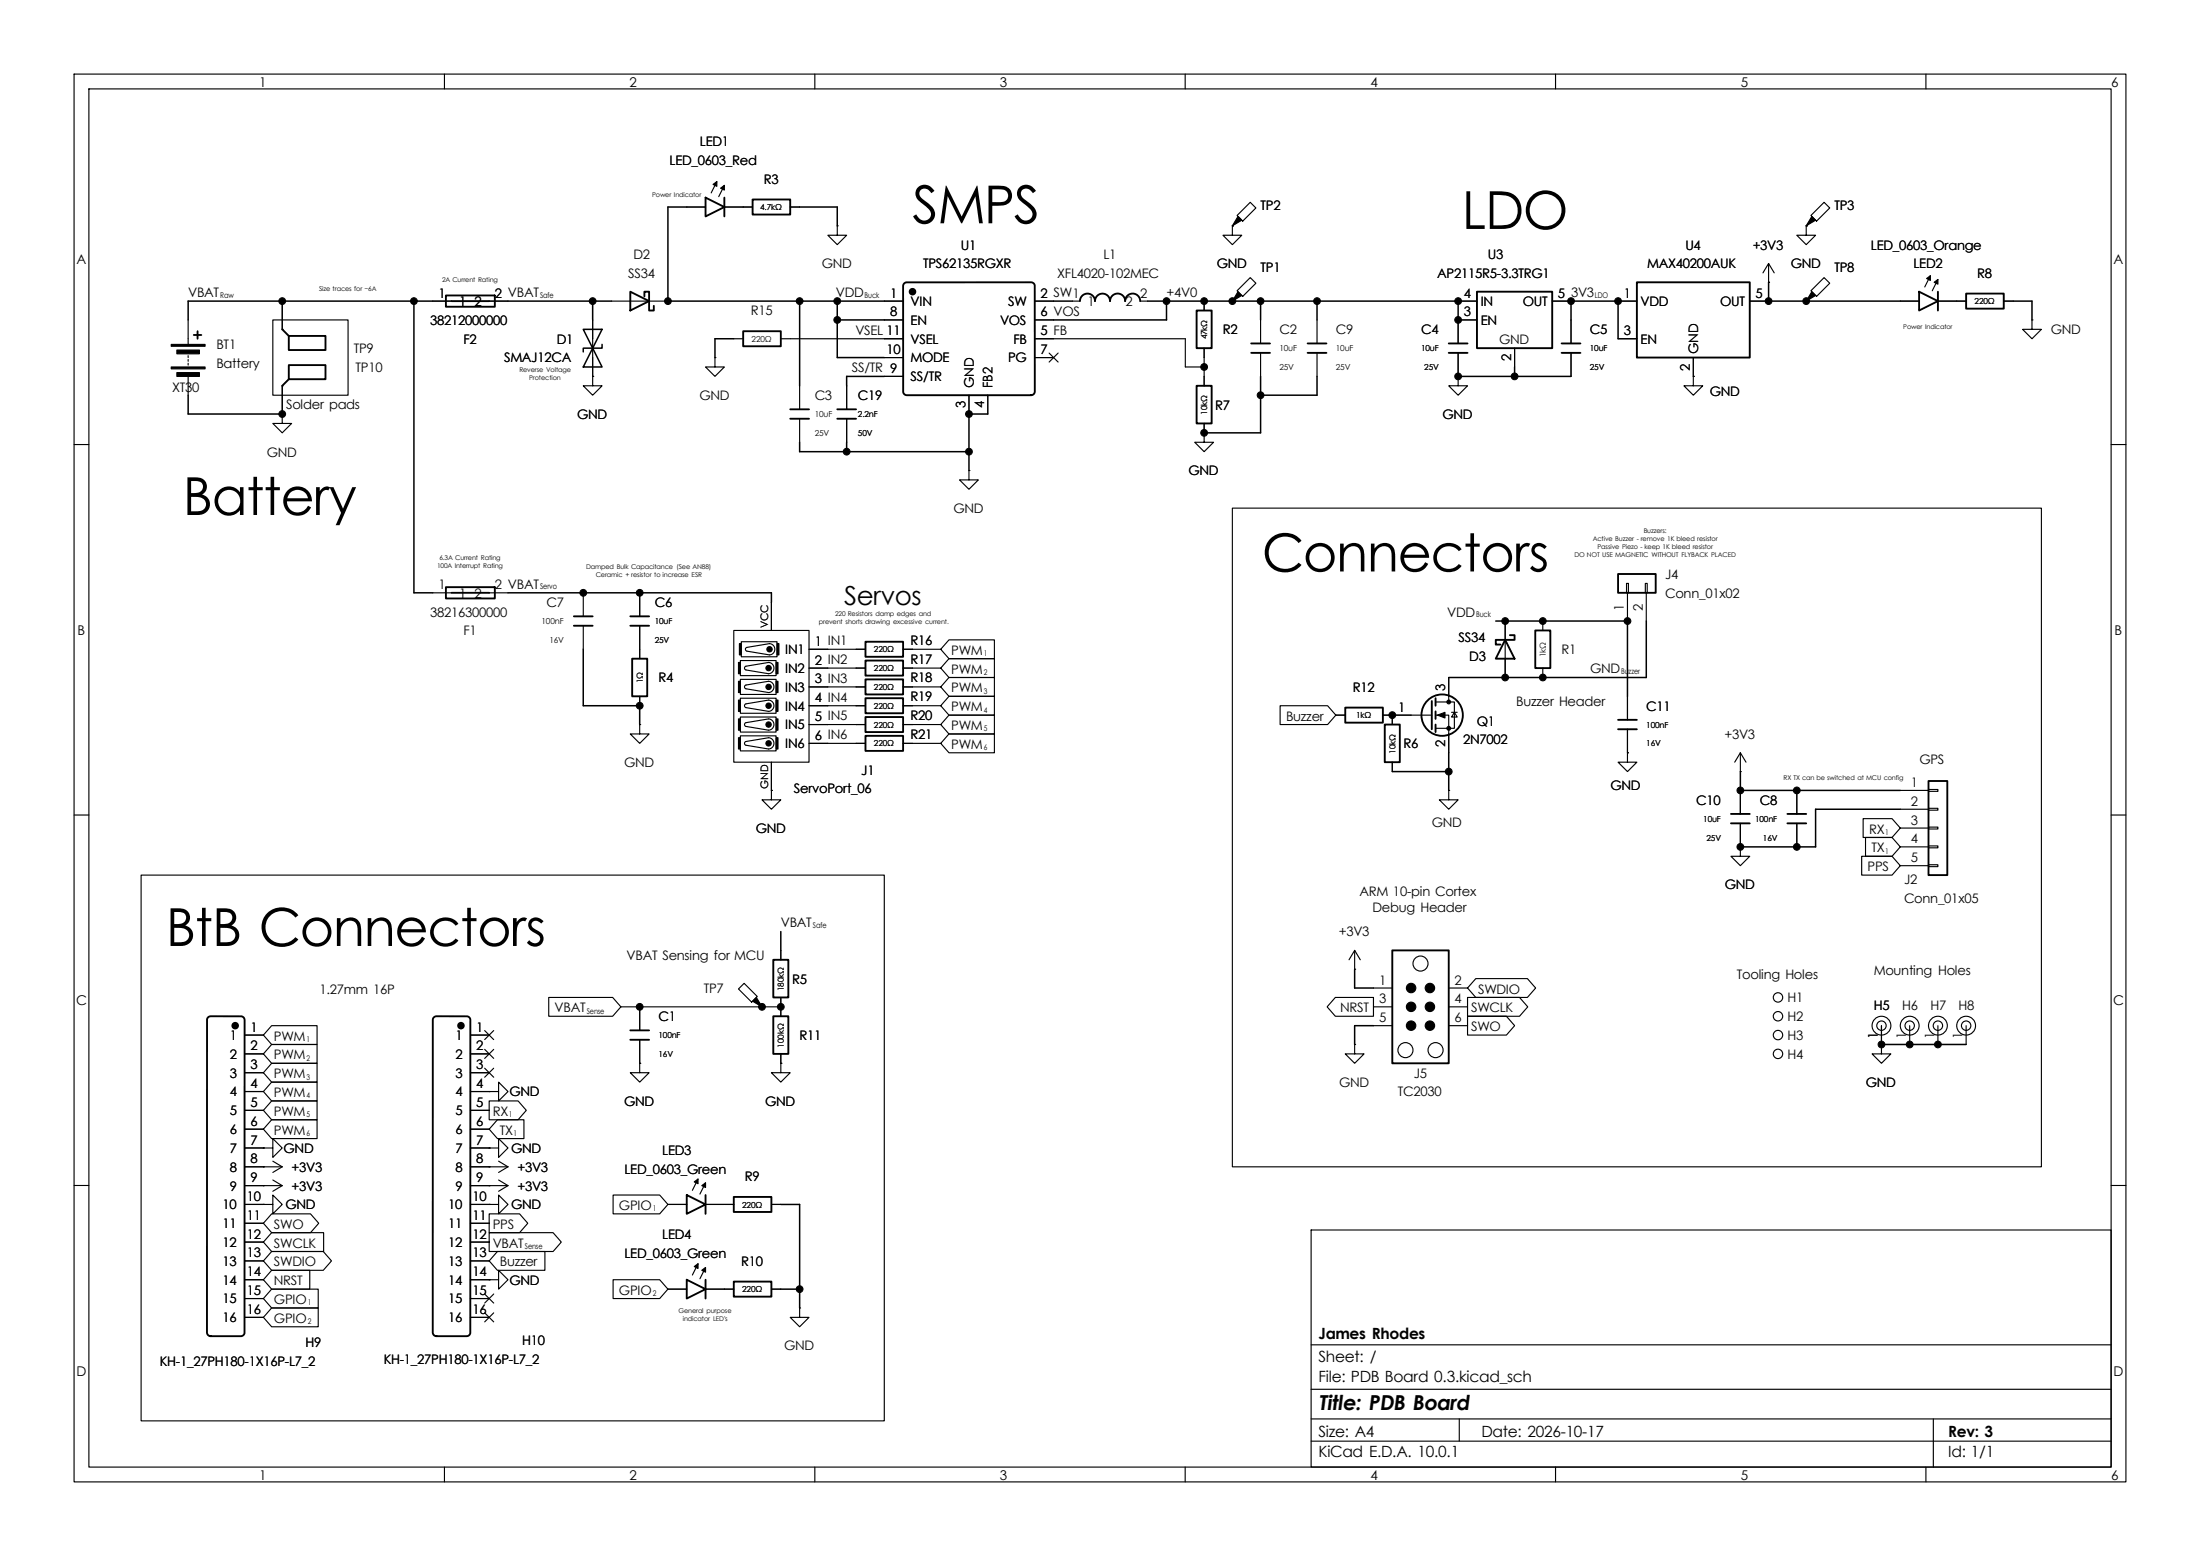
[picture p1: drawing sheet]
<svg xmlns="http://www.w3.org/2000/svg" width="297mm" height="210mm" viewBox="0 0 297 210" stroke-linecap="round" stroke-linejoin="round" font-family="sans-serif">
<g fill="none" stroke="#000" stroke-width=".15">
<path d="M10 10h277v190h-277zM12 12h273v186h-273zM60 10v2M110 10v2M160 10v2M210 10v2M260 10v2M92.7 27.9h2.5M96.8 24.5l-.8 1.5M97.8 27.9h3.8M97.8 25l-.8 1.5M106.7 27.9h1.2"/>
<path d="M113 30.5v1.3h1.3l-1.3 1.2-1.2-1.2h1.2M113 30.5h.1M166.4 30.5v1.3h1.2l-1.2 1.2-1.3-1.2h1.3M166.4 30.5h.1M167 39.2l1.8-1.7 .7 .7-1.7 1.8zM167 29.1l1.8-1.8 .7 .8-1.7 1.7zM238.8 38.1h.1M238.8 35.6l-.8 1.2M238.8 35.6l.7 1.2M238.8 35.6v2.5M243.8 30.5v1.3h1.3l-1.3 1.2-1.2-1.2h1.2M243.8 30.5h.1"/>
<path d="M244.5 39.2l1.8-1.7 .7 .7-1.8 1.8zM244.5 29.1l1.8-1.8 .7 .8-1.8 1.7zM260.6 37.2l-.8 1.5M261.6 37.7l-.7 1.5M25.4 43.2v3.3M25.4 48v.3M25.4 48.5v.3M25.4 49v.3M25.4 50.8v2.5M36.8 43.2h10.2v10.1h-10.2zM38.1 55.9v1.3h1.3l-1.3 1.2-1.3-1.2h1.3M38.1 55.9h.1"/>
<path d="M38.1 44.5h.1M38.1 52.1h.1M58.4 40.6h2.6M66 40.6h2.6M80 50.8v1.3h-1.3l1.3 1.2 1.3-1.2h-1.3M80 50.8h.1M80 43.2v7.6M82.5 40.6h7.7M96.5 48.3v1.2h1.3l-1.3 1.3-1.3-1.3h1.3M96.5 48.3h.1M99.1 45.7h1.2M105.4 45.7h16.5"/>
<path d="M107.9 52.1v3.1M107.9 56.5v3.2M114.3 52.1v3.1M114.3 56.5v3.2M119.4 43.2h2.5M119.4 48.3h2.5M119.4 50.8h2.5M119.4 40.6h2.5M130.8 53.3v2.6M133.3 53.3v2.6M139.7 45.7h20.3v3.8h2.6M139.7 43.2h2.5"/>
<path d="M139.7 48.3h2.5M139.7 40.6h2.5M141.6 47.7l1.2 1.2M142.8 47.7l-1.2 1.2M144.8 40.6h1M153.9 40.6h1M162.6 58.4v1.3h1.2l-1.2 1.3-1.3-1.3h1.3M162.6 58.4h.1M162.6 40.6v1.3M162.6 47v5.1M162.6 57.2v1.2M166.4 40.6h.1"/>
<path d="M170.2 43.2v3.2M170.2 47.6v3.2M177.8 43.2v3.2M177.8 47.6v3.2M196.8 50.8v1.3h1.3l-1.3 1.2-1.2-1.2h1.2M196.8 50.8h.1M196.8 40.6h2.6M196.8 47.6v3.2M199.4 43.2h-2.6v3.2M204.5 47v2.5M209.5 40.6h2.6M212.1 43.2v3.2"/>
<path d="M212.1 47.6v3.2M218.4 45.7h2.6M218.4 40.6h2.6M228.6 50.8v1.3h1.3l-1.3 1.2-1.3-1.2h1.3M228.6 50.8h.1M228.6 48.3v2.5M236.2 40.6h2.6M243.8 40.6h.1M256.5 40.6h2.6M261.6 40.6h3.8M270.5 40.6h1.3M274.3 43.2v1.3h1.3l-1.3 1.2-1.3-1.2h1.3"/>
<path d="M274.3 43.2h.1M10 60h2M130.8 63.5v1.3h1.3l-1.3 1.2-1.3-1.2h1.3M130.8 63.5h.1M166.4 68.6h109.2v88.9h-109.2zM219.6 78.7h.2v1.3h-.2zM222.1 78.7h.3v1.3h-.3zM285 60h2M58.4 80h2.6M66 80h2.6M78.7 80v3.2M78.7 84.5v3.1"/>
<path d="M86.4 97.8v1.3h-1.3l1.3 1.2 1.2-1.2h-1.2M86.4 97.8h.1M86.4 80v3.2M86.4 84.5v4.4M86.4 94v1.3M99.1 85.1h10.1v17.8h-10.1zM99.9 89.2h4.9v2h-4.9zM99.9 91.7h4.9v2h-4.9zM99.9 94.2h4.9v2.1h-4.9zM99.9 96.8h4.9v2h-4.9zM99.9 99.3h4.9v2h-4.9zM100.1 86.6h4.8v2h-4.8z"/>
<path d="M100.6 90l3.2-.6a.76 .76 0 0 1 .7 .8 .76 .76 0 0 1-.7 .7l-3.1-.5-.2-.2zM100.6 92.5l3.2-.6a.76 .76 0 0 1 .7 .8 .76 .76 0 0 1-.7 .8l-3.1-.5-.2-.2zM100.6 95.1l3.2-.6a.76 .76 0 0 1 .7 .8 .76 .76 0 0 1-.7 .7l-3.1-.5-.2-.2zM100.6 97.6l3.2-.6a.76 .76 0 0 1 .7 .8 .76 .76 0 0 1-.7 .8l-3.1-.6-.2-.2zM100.7 87.5l3.2-.6a.76 .76 0 0 1 .7 .7 .76 .76 0 0 1-.7 .8l-3.1-.5-.2-.2zM104.1 81.3v3.8M109.2 87.6h7.6M109.2 90.2h7.6M109.2 92.7h7.6M109.2 95.3h7.6M109.2 97.8h7.6M121.9 87.6h5.1"/>
<path d="M121.9 90.2h5.1M121.9 92.7h5.1M121.9 95.3h5.1M121.9 97.8h5.1M128.1 99.1h6.1v2.5h-6.1l-1.1-1.3zM128.1 91.4h6.1v2.6h-6.1l-1.1-1.3zM128.1 88.9h6.1v2.5h-6.1l-1.1-1.2zM128.1 96.5h6.1v2.6h-6.1l-1.1-1.3zM128.1 86.4h6.1v2.5h-6.1l-1.1-1.3zM128.1 94h6.1v2.5h-6.1l-1.1-1.2zM172.8 95.2h6.4l1.1 1.3-1.1 1.3h-6.4zM180.3 96.5h1.3"/>
<path d="M186.7 96.5h6.6M188 96.5v1.3M193.8 94.7h2.5v3.6h-2.5M193.8 96.5h1.8v5.1M195.6 91.4v3.3M196 96.1h.7M196.3 96.1l.4 .7h-.7zM203.2 83.8v7.6M208.3 83.8v1.3M208.3 90.2v1.2M219.7 80v3.8M219.7 94v3.2"/>
<path d="M219.7 98.4v3.2M222.2 80v3.8M10 110h2M19 118.1h100.4v73.7h-100.4zM100.6 100.1l3.2-.5a.76 .76 0 0 1 .7 .7 .76 .76 0 0 1-.7 .8l-3.1-.5-.2-.2zM104.1 106.7v1.3h-1.2l1.2 1.2 1.3-1.2h-1.3M104.1 106.7h.1M104.1 102.9v3.8M109.2 100.3h7.6M121.9 100.3h5.1M188 102.9v1.2M195.6 106.7v1.3h-1.3l1.3 1.2 1.2-1.2h-1.2"/>
<path d="M195.6 106.7h.1M219.7 101.6v1.3h-1.3l1.3 1.2 1.3-1.2h-1.3M219.7 101.6h.1M234.9 104.1h.1M234.9 114.3v1.3h1.3l-1.3 1.2-1.2-1.2h1.2M234.9 114.3h.1M234.9 101.6l-.7 1.3M234.9 101.6l.8 1.3M234.9 101.6v2.5M234.9 106.7v3.2M234.9 111.1v3.2M242.6 106.7v3.2"/>
<path d="M242.6 111.1v3.2M251.3 115.6h4.1l1.1 1.2-1.1 1.3h-4.1zM251.5 110.5h3.9l1.1 1.3-1.1 1.2h-3.9zM251.8 113h3.6l1.1 1.3-1.1 1.3h-3.6zM256.5 106.7h3.8M256.5 109.2h3.8M256.5 111.8h3.8M256.5 114.3h3.8M256.5 116.8h3.8M260.3 106.6h1.3v.2h-1.3zM260.3 109.1h1.3v.2h-1.3zM260.3 111.6h1.3v.3h-1.3z"/>
<path d="M260.3 114.2h1.3v.2h-1.3zM260.3 116.7h1.3v.3h-1.3zM285 110h2M33 139.7h2.6M36.7 138.4h6.1v2.6h-6.1l-1.1-1.3zM63.5 139.7h2.5M65.4 139.1l1.2 1.2M66.6 139.1l-1.2 1.2M74.1 134.6h8.6l1.1 1.3-1.1 1.3h-8.6zM83.8 135.9h21.6M86.4 135.9v3.2M99.7 133.5l.8-.8 1.7 1.8-.7 .8z"/>
<path d="M102.9 135.9h.1M105.4 128.3v1.2M105.4 134.6v2.6M180.3 134.6h5.1v2.6h-5.1l-1.1-1.3zM182.9 130.8h.1M182.9 128.3l-.8 1.2M182.9 128.3l.7 1.2M182.9 128.3v2.5M185.4 133.4h2.6M185.4 135.9h2.6M185.4 138.4h2.6M195.6 133.4h2.5"/>
<path d="M195.6 135.9h2.5M195.6 138.4h2.5M198.1 134.6h7l1.1 1.3-1.1 1.3h-7zM198.1 137.2h5.3l1.1 1.2-1.1 1.3h-5.3zM199.2 132.1h7l1.1 1.3-1.1 1.2h-7l-1.1-1.2zM254 138.4v2.6M257.8 138.4v2.6M261.6 138.4v2.6M265.4 138.4v2.6M33 142.2h2.6M33 144.8h2.6M33 147.3h2.6"/>
<path d="M33 149.9h2.6M33 152.4h2.6M33 154.9h2.6M33 157.5h5.1M35.6 154.9h1.2v1.3l1.3-1.3-1.3-1.2v1.2M35.6 154.9h.1M35.6 157.5h.1M36.7 141h6.1v2.5h-6.1l-1.1-1.3zM36.7 148.6h6.1v2.5h-6.1l-1.1-1.2zM36.7 143.5h6.1v2.6h-6.1l-1.1-1.3zM36.7 151.1h6.1v2.6h-6.1l-1.1-1.3zM36.7 146h6.1v2.6h-6.1l-1.1-1.3z"/>
<path d="M36.8 159.3l1.3 .7M36.8 156.7l1.3 .8M38.1 157.5l-1.3 .7M63.5 142.2h2.5M63.5 144.8h2.5M63.5 147.3h2.5M63.5 149.9h2.5M63.5 152.4h2.5M63.5 154.9h2.5M63.5 157.5h5.1M65.4 144.2l1.2 1.2M65.4 141.6l1.2 1.2"/>
<path d="M66 154.9h1.3v1.3l1.3-1.3-1.3-1.2v1.2M66 154.9h.1M66 147.3h1.3v1.3l1.3-1.3-1.3-1.2v1.2M66 147.3h.1M66 157.5h.1M66 148.6h3.9l1.2 1.3-1.2 1.2h-3.9zM66.6 144.2l-1.2 1.2M66.6 141.6l-1.2 1.2M67.2 151.1h3.5v2.6h-3.5l-1.2-1.3zM67.3 156.7l1.3 .8M67.3 159.3l1.3 .7M68.6 157.5l-1.3 .7"/>
<path d="M86.4 143.5v1.3h1.2l-1.2 1.3-1.3-1.3h1.3M86.4 143.5h.1M86.4 140.3v3.2M94.2 159.1l-.7 1.6M95.2 159.6l-.7 1.6M105.4 143.5v1.3h1.3l-1.3 1.3-1.3-1.3h1.3M105.4 143.5h.1M105.4 142.2v1.3M182.9 141v1.2h1.2l-1.2 1.3-1.3-1.3h1.3M182.9 141h.1M254 141v1.2h1.3l-1.3 1.3-1.3-1.3h1.3M254 141h.1"/>
<path d="M10 160h2M33 160h5.1M33 162.6h2.6M33 165.1h2.6M33 167.6h2.6M33 170.2h2.6M33 172.7h2.6M33 175.3h2.6M33 177.8h2.6M35.6 160h.1M35.6 162.6h1.2v1.2l1.3-1.2-1.3-1.3v1.3M35.6 162.6h.1"/>
<path d="M36.7 171.4h5.1v2.6h-5.1l-1.1-1.3zM36.7 166.4h7v2.5h-7l-1.1-1.3zM36.7 174h6.3v2.5h-6.3l-1.1-1.2zM36.7 168.9h6.9l1.2 1.3-1.2 1.3h-6.9l-1.1-1.3zM36.7 176.5h6.3v2.6h-6.3l-1.1-1.3zM36.7 163.8h5.2l1.1 1.3-1.1 1.3h-5.2l-1.1-1.3zM38.1 160l-1.3 .8M63.5 160h5.1M63.5 162.6h2.5M63.5 165.1h2.5M63.5 167.6h2.5M63.5 170.2h2.5"/>
<path d="M63.5 172.7h2.5M63.5 175.3h2.5M63.5 177.8h2.5M65.4 177.2l1.2 1.2M65.4 174.7l1.2 1.2M66 162.6h1.3v1.2l1.3-1.2-1.3-1.3v1.3M66 162.6h.1M66 172.7h1.3v1.3l1.3-1.3-1.3-1.2v1.2M66 172.7h.1M66 160h.1M66 166.4h8.7l1.1 1.2-1.1 1.3h-8.7zM66 163.8h4.1l1.2 1.3-1.2 1.3h-4.1z"/>
<path d="M66.6 177.2l-1.2 1.2M66.6 174.7l-1.2 1.2M67.2 168.9h6.4v2.6h-6.4l-1.2-1.3zM68.6 160l-1.3 .8M82.8 161.3h6.3l1.1 1.3-1.1 1.2h-6.3zM82.8 172.7h6.3l1.1 1.3-1.1 1.3h-6.3zM90.2 174h2.5M90.2 162.6h2.5M94.2 170.6l-.7 1.5M95.2 174h3.9M95.2 162.6h3.9M95.2 171.1l-.7 1.5"/>
<path d="M104.1 174h1.3M104.1 162.6h1.3M107.9 176.5v1.3h1.3l-1.3 1.3-1.2-1.3h1.2M107.9 176.5h.1M177 166h108v32h-108zM285 160h2M60 198v2M110 198v2M160 198v2M177 194.5h108M177 191.5h108M177 187.5h108"/>
<path d="M177 181.5h108M197 191.5v3M210 198v2M260 198v2M261 191.5v6.5"/>
<circle cx="191.8" cy="130" r="1.02"/>
<circle cx="240" cy="139.7" r=".63"/>
<circle cx="240" cy="134.6" r=".63"/>
<circle cx="240" cy="137.2" r=".63"/>
<circle cx="254" cy="138.4" r=".63"/>
<circle cx="254" cy="138.4" r="1.27"/>
<circle cx="257.8" cy="138.4" r=".63"/>
<circle cx="257.8" cy="138.4" r="1.27"/>
<circle cx="261.6" cy="138.4" r=".63"/>
<circle cx="261.6" cy="138.4" r="1.27"/>
<circle cx="265.4" cy="138.4" r=".63"/>
<circle cx="265.4" cy="138.4" r="1.27"/>
<circle cx="189.7" cy="141.7" r="1.02"/>
<circle cx="193.8" cy="141.7" r="1.02"/>
<circle cx="240" cy="142.2" r=".63"/>
</g>
<g fill="#000" stroke="#000" stroke-width=".25">
<circle cx="123.2" cy="39.4" r=".38"/>
<circle cx="31.8" cy="138.4" r=".38"/>
<circle cx="62.2" cy="138.4" r=".38"/>
</g>
<g fill="none" stroke="#000" stroke-width=".25">
<path d="M60.2 39.9h6.6v1.5h-6.6zM85.1 39.4l2.5 1.2-2.5 1.3zM95.2 26.7l2.6 1.2-2.6 1.3zM97.8 26.7v2.5M101.6 26.9h5.1v2.1h-5.1zM122.1 38.2l.2-.1h16.9l.4 .1 .1 .3v14.3a.51 .51 0 0 1-.5 .5h-16.8l-.3-.1-.2-.3v-14.3zM199.4 39.4h10.1v7.6h-10.1zM221 38.1h15.2v10.2h-15.2zM259.1 39.4l2.5 1.2-2.5 1.3zM261.6 39.4v2.5M265.4 39.6h5.1v2.1h-5.1zM26.2 45.2h1"/>
<path d="M26.7 44.7v1M38.1 44.5l.9 .8M39 45.3h4.9v1.9h-4.9zM39 49.3h4.9v1.9h-4.9zM39 51.2l-.9 .9M61 40.6h5M87 40v-.6h.6v2.5h.7v-.6M100.3 44.7h5.1v2h-5.1zM106.7 55.2h2.5M106.7 56.5h2.5M113 55.2h2.6M113 56.5h2.6"/>
<path d="M145.8 40.6a1.01 1.01 0 0 1 1-1 1.01 1.01 0 0 1 1 1 1.01 1.01 0 0 1 1-1 1.01 1.01 0 0 1 1.1 1 1.02 1.02 0 0 1 1-1 1.02 1.02 0 0 1 1 1M151.9 40.6a1.02 1.02 0 0 1 1-1 1.02 1.02 0 0 1 1 1M161.5 41.9h2.1v5.1h-2.1zM161.5 52.1h2.1v5.1h-2.1zM168.9 46.4h2.5M168.9 47.6h2.5M176.5 46.4h2.6M176.5 47.6h2.6M195.6 46.4h2.5M195.6 47.6h2.5M210.8 46.4h2.6M210.8 47.6h2.6"/>
<path d="M60.2 79.3l6.6-.1v1.6h-6.6zM218.4 77.5h5.1v2.5h-5.1zM61 80h5M77.5 83.2h2.5M77.5 84.5h2.5M85.1 83.2h2.5M85.1 84.5h2.5M85.3 88.9h2.1v5.1h-2.1zM116.8 86.6h5.1v2h-5.1zM116.8 89.2h5.1v2h-5.1zM116.8 94.2h5.1v2.1h-5.1zM116.8 96.8h5.1v2h-5.1z"/>
<path d="M116.8 91.7h5.1v2h-5.1zM116.8 99.3h5.1v2h-5.1zM181.6 95.5h5.1v2h-5.1zM186.9 97.8h2.1v5.1h-2.1zM193.3 94.6v3.8M193.8 94.2v1.1M193.8 96v1M193.8 97.8v1M203.2 86.4l1.3 2.5h-2.6zM203.8 85.7h.7v.7h-2.6v.6h.7M207.3 85.1h2v5.1h-2zM218.4 97.2h2.6"/>
<path d="M218.4 98.4h2.6M233.7 109.9h2.5M233.7 111.1h2.5M241.3 109.9h2.5M241.3 111.1h2.5M260.3 105.4h2.6v12.7h-2.6zM28.1 137.3l.3-.1h4.2l.3 .1 .1 .4v42.2l-.2 .4h-.3h-4.1a.51 .51 0 0 1-.5-.5v-42.2zM58.6 137.3l.3-.1h4.2l.3 .1 .1 .4v42.2l-.1 .3-.4 .1h-4.1a.51 .51 0 0 1-.5-.5v-42.2zM85.1 139.1h2.5M104.4 137.2h2v5h-2zM104.4 129.5h2v5.1h-2zM188 128.3h7.6v15.2h-7.6z"/>
<path d="M85.1 140.3h2.5M92.7 161.3l2.5 1.3-2.5 1.2zM92.7 172.7l2.5 1.3-2.5 1.3zM95.2 161.3v2.5M95.2 172.7v2.6M99.1 173h5v2h-5zM99.1 161.5h5v2.1h-5z"/>
<circle cx="194.7" cy="96.5" r="2.79"/>
</g>
<g fill="#000" stroke="#000" stroke-width=".15">
<path d="M96.3 24.9l.5-.4v.6zM97.3 25.4l.5-.4v.7zM167.1 39.4l.5 .5-1.2 .7zM167.1 29.2l.5 .5-1.2 .8zM244.6 39.4l.5 .5-1.3 .7zM244.6 29.2l.5 .5-1.3 .8zM260.1 37.6l.5-.4v.6zM261.1 38.1l.5-.4v.7zM23.1 46.5h4.6v.2h-4.6zM23.1 49.5h4.6v.3h-4.6zM23.9 47.2h3v.6h-3zM23.9 50.3h3v.5h-3z"/>
<path d="M99.7 89.4h.2v1.5h-.2zM99.7 91.9h.2v1.6h-.2zM99.7 94.5h.2v1.5h-.2zM99.7 97h.2v1.6h-.2zM99.7 99.6h.2v1.5h-.2zM99.8 86.9h.3v1.5h-.3zM104.8 89.4h.2v1.5h-.2zM104.8 91.9h.2v1.6h-.2zM104.8 94.5h.2v1.5h-.2zM104.8 97h.2v1.6h-.2zM104.8 99.6h.2v1.5h-.2zM104.9 86.9h.3v1.5h-.3z"/>
<path d="M194.1 96.5l1-.4v.8zM102.1 134.6l.8 1.3-1.3-.8zM93.7 159.5l.5-.4v.7zM93.7 170.9l.5-.3v.6zM94.7 160l.5-.4v.7zM94.7 171.5l.5-.4v.6z"/>
<circle cx="103.8" cy="97.8" r=".36"/>
<circle cx="103.8" cy="92.7" r=".36"/>
<circle cx="103.8" cy="95.3" r=".36"/>
<circle cx="103.8" cy="90.2" r=".36"/>
<circle cx="103.9" cy="87.6" r=".36"/>
<circle cx="195.6" cy="94.7" r=".25"/>
<circle cx="195.6" cy="98.3" r=".25"/>
<circle cx="103.8" cy="100.3" r=".36"/>
<circle cx="190.5" cy="135.9" r=".63"/>
<circle cx="190.5" cy="133.3" r=".63"/>
<circle cx="190.5" cy="138.4" r=".63"/>
<circle cx="193" cy="133.3" r=".63"/>
<circle cx="193" cy="135.9" r=".63"/>
<circle cx="193" cy="138.4" r=".63"/>
</g>
<g fill="none" stroke="#000" stroke-width=".2">
<path d="M92.7 27.9h-2.5v12.7h29.2M107.9 27.9h5.1v2.6M238.8 38.1v2.5h17.7M38.1 40.6v3.9M38.1 52.1v3.8h-12.7v-2.6M55.9 40.6v39.4h2.5M58.4 40.6h-33v2.6M68.6 40.6h13.9M78.7 44.5h2.6l-1.3 2.5zM80 47l1.3 2.5h-2.6zM80 40.6v2.6M81.3 46.5v.5h-2.6v.5"/>
<path d="M99.1 45.7h-2.6v2.6M107.9 40.6v11.5M107.9 59.7v1.3h22.9M113 40.6v7.7h6.4M113 43.2h6.4M114.3 59.7v1.3M119.4 50.8h-5.1v1.3M133.3 55.9h-2.5v7.6M142.2 40.6h2.6M154.9 40.6h41.9v2.6M157.5 40.6v2.6h-15.3M170.2 40.6v2.6"/>
<path d="M170.2 50.8v7.6h-7.6M177.8 40.6v2.6M177.8 50.8v2.5h-7.6M196.8 50.8h15.3M204.5 49.5v1.3M212.1 43.2v-2.6h6.3v5.1M271.8 40.6h2.5v2.6M68.6 80h35.5v1.3M78.7 87.6v7.7h7.7v2.5M201.9 83.8h17.8v10.2M222.2 83.8v7.6h-26.6M188 104.1h7.6"/>
<path d="M195.6 101.6v5.1M234.9 104.1v2.6h21.6M256.5 109.2h-11.4v5.1h-10.2M105.4 125.7v2.6M182.9 130.8v2.6h2.5M185.4 138.4h-2.5v2.6M254 141h11.4M105.4 162.6h2.5v13.9M105.4 174h2.5"/>
</g>
<g fill="#000" stroke="#000" stroke-width=".14">
<circle cx="38.1" cy="40.6" r=".46"/>
<circle cx="38.1" cy="55.9" r=".46"/>
<circle cx="55.9" cy="40.6" r=".46"/>
<circle cx="80" cy="40.6" r=".46"/>
<circle cx="90.2" cy="40.6" r=".46"/>
<circle cx="107.9" cy="40.6" r=".46"/>
<circle cx="113" cy="40.6" r=".46"/>
<circle cx="113" cy="43.2" r=".46"/>
<circle cx="130.8" cy="55.9" r=".46"/>
<circle cx="157.5" cy="40.6" r=".46"/>
<circle cx="162.6" cy="40.6" r=".46"/>
<circle cx="162.6" cy="49.5" r=".46"/>
<circle cx="162.6" cy="58.4" r=".46"/>
<circle cx="166.4" cy="40.6" r=".46"/>
<circle cx="170.2" cy="40.6" r=".46"/>
<circle cx="170.2" cy="53.3" r=".46"/>
<circle cx="177.8" cy="40.6" r=".46"/>
<circle cx="196.8" cy="43.2" r=".46"/>
<circle cx="196.8" cy="40.6" r=".46"/>
<circle cx="196.8" cy="50.8" r=".46"/>
<circle cx="204.5" cy="50.8" r=".46"/>
<circle cx="212.1" cy="40.6" r=".46"/>
<circle cx="218.4" cy="40.6" r=".46"/>
<circle cx="238.8" cy="40.6" r=".46"/>
<circle cx="243.8" cy="40.6" r=".46"/>
<circle cx="114.3" cy="61" r=".46"/>
<circle cx="130.8" cy="61" r=".46"/>
<circle cx="78.7" cy="80" r=".46"/>
<circle cx="86.4" cy="95.3" r=".46"/>
<circle cx="86.4" cy="80" r=".46"/>
<circle cx="188" cy="96.5" r=".46"/>
<circle cx="203.2" cy="83.8" r=".46"/>
<circle cx="203.2" cy="91.4" r=".46"/>
<circle cx="208.3" cy="83.8" r=".46"/>
<circle cx="208.3" cy="91.4" r=".46"/>
<circle cx="219.7" cy="83.8" r=".46"/>
<circle cx="195.6" cy="104.1" r=".46"/>
<circle cx="234.9" cy="106.7" r=".46"/>
<circle cx="234.9" cy="114.3" r=".46"/>
<circle cx="242.6" cy="106.7" r=".46"/>
<circle cx="242.6" cy="114.3" r=".46"/>
<circle cx="86.4" cy="135.9" r=".46"/>
<circle cx="102.9" cy="135.9" r=".46"/>
<circle cx="105.4" cy="135.9" r=".46"/>
<circle cx="254" cy="141" r=".46"/>
<circle cx="257.8" cy="141" r=".46"/>
<circle cx="261.6" cy="141" r=".46"/>
<circle cx="107.9" cy="174" r=".46"/>
</g>
<g font-size="7.1">
<text x="123.2" y="30.1">SMPS</text>
<text x="197.3" y="30.9">LDO</text>
<text x="24.7" y="69.5">Battery</text>
<text x="170.4" y="77.1">Connectors</text>
<text x="22.4" y="127.7">BtB Connectors</text>
</g>
<text font-size="3.5" x="114" y="81.6">Servos</text>
<text font-size="2.8" x="178" y="190.3">Title: PDB Board</text>
<g font-size="2.1">
<text x="178" y="183.8">Sheet: /</text>
<text x="178" y="180.8">James Rhodes</text>
<text x="178" y="186.5">File: PDB Board 0.3.kicad_sch</text>
<text x="178" y="196.7">KiCad E.D.A. 10.0.1</text>
<text x="178" y="193.9">Size: A4</text>
<text x="200" y="193.9">Date: 2026-10-17</text>
<text x="263" y="193.9">Rev: 3</text>
<text x="263" y="196.7">Id: 1/1</text>
</g>
<g font-size="1.8">
<text x="35" y="11.7">1</text>
<text x="85" y="11.7">2</text>
<text x="135" y="11.7">3</text>
<text x="185" y="11.7">4</text>
<text x="235" y="11.7">5</text>
<text x="285" y="11.7">6</text>
<text x="90.4" y="22.3">LED_0603_Red</text>
<text x="94.5" y="19.7">LED1</text>
<text x="103.1" y="24.8">R3</text>
<text x="170.2" y="28.3">TP2</text>
<text x="247.6" y="28.3">TP3</text>
<text x="10.3" y="35.7">A</text>
<text x="85.5" y="35">D2</text>
<text x="129.7" y="33.7">U1</text>
<text x="149" y="35">L1</text>
<text x="200.9" y="35">U3</text>
<text x="227.5" y="33.7">U4</text>
<text x="236.6" y="33.7">+3V3</text>
<text x="252.6" y="33.7">LED_0603_Orange</text>
<text x="285.3" y="35.7">A</text>
<text x="25.4" y="40.1">VBAT</text>
<text x="59.2" y="40.2">1</text>
<text x="62" y="41.3">1</text>
<text x="64" y="41.3">2</text>
<text x="66.8" y="40.2">2 VBAT</text>
<text x="66.8" y="40.2">2</text>
<text x="84.8" y="37.5">SS34</text>
<text x="110.9" y="36.2">GND</text>
<text x="112.8" y="40.1">VDD</text>
<text x="120.2" y="40.2">1</text>
<text x="122.9" y="41.3">VIN</text>
<text x="124.6" y="36.2">TPS62135RGXR</text>
<text x="136.1" y="41.3">SW</text>
<text x="140.5" y="40.2">2 SW1</text>
<text x="140.5" y="40.2">2</text>
<text x="142.7" y="37.5">XFL4020-102MEC</text>
<text x="146.8" y="41.3">1</text>
<text x="151.9" y="41.3">2</text>
<text x="153.9" y="40.2">2</text>
<text x="157.5" y="40.1">+4V0</text>
<text x="164.3" y="36.2">GND</text>
<text x="170.2" y="36.7">TP1</text>
<text x="194" y="37.5">AP2115R5-3.3TRG1</text>
<text x="197.6" y="40.2">4</text>
<text x="199.9" y="41.3">IN</text>
<text x="205.6" y="41.3">OUT</text>
<text x="210.3" y="40.2">5</text>
<text x="212.1" y="40.1">3V3</text>
<text x="219.2" y="40.2">1</text>
<text x="221.5" y="41.3">VDD</text>
<text x="222.4" y="36.2">MAX40200AUK</text>
<text x="232.2" y="41.3">OUT</text>
<text x="237" y="40.2">5</text>
<text x="241.7" y="36.2">GND</text>
<text x="247.6" y="36.7">TP8</text>
<text x="258.3" y="36.2">LED2</text>
<text x="266.9" y="37.5">R8</text>
<text x="29.2" y="47.1">BT1</text>
<text x="47.8" y="47.7">TP9</text>
<text x="58.1" y="43.8">38212000000</text>
<text x="62.6" y="46.4">F2</text>
<text x="75.2" y="46.4">D1</text>
<text x="101.3" y="42.6">R15</text>
<text x="115.5" y="45.2">VSEL 11</text>
<text x="119.7" y="47.8">10</text>
<text x="119.7" y="45.3">11</text>
<text x="120.2" y="42.7">8</text>
<text x="122.9" y="43.8">EN</text>
<text x="122.9" y="46.4">VSEL</text>
<text x="135" y="43.8">VOS</text>
<text x="136.8" y="46.4">FB</text>
<text x="140.5" y="45.3">5 FB</text>
<text x="140.5" y="42.7">6 VOS</text>
<text x="140.5" y="47.8">7</text>
<text x="140.5" y="45.3">5</text>
<text x="140.5" y="42.7">6</text>
<text x="165.1" y="45.1">R2</text>
<text x="172.7" y="45.1">C2</text>
<text x="180.3" y="45.1">C9</text>
<text x="191.9" y="45.1">C4</text>
<text x="197.6" y="42.7">3</text>
<text x="199.9" y="43.8">EN</text>
<text x="202.4" y="46.4">GND</text>
<text x="214.6" y="45.1">C5</text>
<text x="219.2" y="45.3">3</text>
<text x="221.5" y="46.4">EN</text>
<text x="229.3" y="47.8" transform="rotate(-90 229.3 47.8)">GND</text>
<text x="276.9" y="45.1">GND</text>
<text x="23.2" y="52.9">XT30</text>
<text x="29.2" y="49.6">Battery</text>
<text x="48" y="50.2">TP10</text>
<text x="68.1" y="48.9">SMAJ12CA</text>
<text x="115" y="50.2">SS/TR 9</text>
<text x="115.8" y="54">C19</text>
<text x="120.2" y="50.3">9</text>
<text x="122.9" y="51.5">SS/TR</text>
<text x="122.9" y="48.9">MODE</text>
<text x="131.5" y="52.3" transform="rotate(-90 131.5 52.3)">GND</text>
<text x="134" y="52.3" transform="rotate(-90 134 52.3)">FB2</text>
<text x="136.1" y="48.9">PG</text>
<text x="204" y="48.8" transform="rotate(-90 204 48.8)">2</text>
<text x="228.1" y="50" transform="rotate(-90 228.1 50)">2</text>
<text x="230.8" y="53.5">GND</text>
<text x="38.6" y="55.2">Solder pads</text>
<text x="77.9" y="56.5">GND</text>
<text x="94.4" y="54">GND</text>
<text x="110" y="54">C3</text>
<text x="130.3" y="55.1" transform="rotate(-90 130.3 55.1)">3</text>
<text x="132.9" y="55.1" transform="rotate(-90 132.9 55.1)">4</text>
<text x="164.1" y="55.3">R7</text>
<text x="194.8" y="56.5">GND</text>
<text x="36" y="61.6">GND</text>
<text x="160.5" y="64.2">GND</text>
<text x="128.7" y="69.2">GND</text>
<text x="58.1" y="83.2">38216300000</text>
<text x="59.2" y="79.5">1</text>
<text x="62" y="80.7">1</text>
<text x="64" y="80.7">2</text>
<text x="66.8" y="79.5">2 VBAT</text>
<text x="73.8" y="81.9">C7</text>
<text x="88.4" y="81.9">C6</text>
<text x="195.4" y="83.3">VDD</text>
<text x="219.2" y="82.4" transform="rotate(-90 219.2 82.4)">1</text>
<text x="221.8" y="82.4" transform="rotate(-90 221.8 82.4)">2</text>
<text x="224.8" y="78.1">J4</text>
<text x="224.8" y="80.7">Conn_01x02</text>
<text x="10.5" y="85.7">B</text>
<text x="62.6" y="85.8">F1</text>
<text x="106" y="88.3">IN1</text>
<text x="110" y="87.2">1 IN1</text>
<text x="110" y="89.7">2 IN2</text>
<text x="110" y="87.2">1</text>
<text x="110" y="89.7">2</text>
<text x="122.9" y="87">R16</text>
<text x="122.9" y="89.6">R17</text>
<text x="128.4" y="88.4">PWM</text>
<text x="196.9" y="86.7">SS34</text>
<text x="198.4" y="89.2">D3</text>
<text x="210.8" y="88.3">R1</text>
<text x="285.5" y="85.7">B</text>
<text x="88.9" y="92.1">R4</text>
<text x="106" y="90.8">IN2</text>
<text x="106" y="93.4">IN3</text>
<text x="106" y="95.9">IN4</text>
<text x="110" y="92.2">3 IN3</text>
<text x="110" y="94.8">4 IN4</text>
<text x="110" y="92.2">3</text>
<text x="110" y="94.8">4</text>
<text x="122.9" y="94.6">R19</text>
<text x="122.9" y="92.1">R18</text>
<text x="128.4" y="93.5">PWM</text>
<text x="128.4" y="90.9">PWM</text>
<text x="182.6" y="93.4">R12</text>
<text x="195.1" y="93.2" transform="rotate(-90 195.1 93.2)">3</text>
<text x="204.7" y="95.3">Buzzer Header</text>
<text x="214.7" y="90.9">GND</text>
<text x="222.2" y="95.9">C11</text>
<text x="106" y="98.5">IN5</text>
<text x="106" y="101">IN6</text>
<text x="110" y="97.3">5 IN5</text>
<text x="110" y="99.9">6 IN6</text>
<text x="110" y="97.3">5</text>
<text x="110" y="99.9">6</text>
<text x="122.9" y="97.2">R20</text>
<text x="122.9" y="99.7">R21</text>
<text x="128.4" y="101.1">PWM</text>
<text x="128.4" y="98.5">PWM</text>
<text x="128.4" y="96">PWM</text>
<text x="173.6" y="97.3">Buzzer</text>
<text x="188.7" y="96.1">1</text>
<text x="189.5" y="101">R6</text>
<text x="195.1" y="100.8" transform="rotate(-90 195.1 100.8)">2</text>
<text x="197.5" y="100.5">2N7002</text>
<text x="199.4" y="97.9">Q1</text>
<text x="232.8" y="99.7">+3V3</text>
<text x="84.3" y="103.5">GND</text>
<text x="107.2" y="107.1">ServoPort_06</text>
<text x="116.3" y="104.5">J1</text>
<text x="217.4" y="106.6">GND</text>
<text x="258" y="106.2">1</text>
<text x="259.1" y="103.2">GPS</text>
<text x="102" y="112.4">GND</text>
<text x="193.3" y="111.7">GND</text>
<text x="229" y="108.6">C10</text>
<text x="237.6" y="108.6">C8</text>
<text x="252.3" y="112.5">RX</text>
<text x="258" y="108.8">2</text>
<text x="258" y="111.3">3</text>
<text x="258" y="113.8">4</text>
<text x="252.1" y="117.6">PPS</text>
<text x="252.6" y="115.1">TX</text>
<text x="257" y="119.3">J2</text>
<text x="258" y="116.4">5</text>
<text x="105.4" y="125.2">VBAT</text>
<text x="183.5" y="120.9">ARM 10-pin Cortex</text>
<text x="185.3" y="123">Debug Header</text>
<text x="232.9" y="120">GND</text>
<text x="257" y="121.8">Conn_01x05</text>
<text x="84.6" y="129.6">VBAT Sensing for MCU</text>
<text x="180.7" y="126.4">+3V3</text>
<text x="253" y="131.6">Mounting Holes</text>
<text x="10.3" y="135.7">C</text>
<text x="43.1" y="134.2">1.27mm 16P</text>
<text x="74.9" y="136.6">VBAT</text>
<text x="88.9" y="137.8">C1</text>
<text x="95" y="134">TP7</text>
<text x="106.9" y="132.7">R5</text>
<text x="180.9" y="136.6">NRST</text>
<text x="186.2" y="132.9">1</text>
<text x="186.2" y="135.4">3</text>
<text x="186.2" y="138">5</text>
<text x="196.4" y="132.9">2</text>
<text x="196.4" y="135.4">4</text>
<text x="196.4" y="138">6</text>
<text x="198.6" y="136.6">SWCLK</text>
<text x="199.5" y="134.1">SWDIO</text>
<text x="234.5" y="132.1">Tooling Holes</text>
<text x="241.3" y="135.3">H1</text>
<text x="241.3" y="137.8">H2</text>
<text x="253" y="136.3">H5</text>
<text x="256.8" y="136.3">H6</text>
<text x="260.6" y="136.3">H7</text>
<text x="264.4" y="136.3">H8</text>
<text x="285.3" y="135.7">C</text>
<text x="31" y="140.4">1</text>
<text x="31" y="142.9">2</text>
<text x="33.8" y="139.2">1</text>
<text x="33.8" y="141.8">2</text>
<text x="37" y="143">PWM</text>
<text x="37" y="140.5">PWM</text>
<text x="61.5" y="140.4">1</text>
<text x="61.5" y="142.9">2</text>
<text x="64.3" y="139.2">1</text>
<text x="64.3" y="141.8">2</text>
<text x="107.9" y="140.4">R11</text>
<text x="198.6" y="139.2">SWO</text>
<text x="241.3" y="142.9">H4</text>
<text x="241.3" y="140.4">H3</text>
<text x="253.5" y="140.2" transform="rotate(-90 253.5 140.2)">1</text>
<text x="257.3" y="140.2" transform="rotate(-90 257.3 140.2)">1</text>
<text x="261.2" y="140.2" transform="rotate(-90 261.2 140.2)">1</text>
<text x="265" y="140.2" transform="rotate(-90 265 140.2)">1</text>
<text x="31" y="145.4">3</text>
<text x="31" y="148">4</text>
<text x="33.8" y="144.3">3</text>
<text x="33.8" y="146.9">4</text>
<text x="33.8" y="149.4">5</text>
<text x="37" y="145.5">PWM</text>
<text x="37" y="148.1">PWM</text>
<text x="61.5" y="145.4">3</text>
<text x="61.5" y="148">4</text>
<text x="64.3" y="144.3">3</text>
<text x="64.3" y="146.9">4</text>
<text x="64.3" y="149.4">5</text>
<text x="68.8" y="148">GND</text>
<text x="84.3" y="149.3">GND</text>
<text x="103.3" y="149.3">GND</text>
<text x="180.8" y="146.7">GND</text>
<text x="188.7" y="148">TC2030</text>
<text x="190.8" y="145.4">J5</text>
<text x="251.9" y="146.7">GND</text>
<text x="31" y="150.5">5</text>
<text x="31" y="153.1">6</text>
<text x="31" y="155.6">7</text>
<text x="33.8" y="151.9">6</text>
<text x="33.8" y="154.5">7</text>
<text x="37" y="150.6">PWM</text>
<text x="37" y="153.2">PWM</text>
<text x="38.3" y="155.6">GND</text>
<text x="61.5" y="150.5">5</text>
<text x="61.5" y="153.1">6</text>
<text x="61.5" y="155.6">7</text>
<text x="64.3" y="151.9">6</text>
<text x="64.3" y="154.5">7</text>
<text x="66.5" y="150.6">RX</text>
<text x="67.5" y="153.2">TX</text>
<text x="69" y="155.6">GND</text>
<text x="89.4" y="155.9">LED3</text>
<text x="31" y="158.1">8</text>
<text x="31" y="160.7">9</text>
<text x="33.8" y="157">8</text>
<text x="33.8" y="159.6">9</text>
<text x="39.4" y="160.7">+3V3</text>
<text x="39.4" y="158.1">+3V3</text>
<text x="61.5" y="158.1">8</text>
<text x="61.5" y="160.7">9</text>
<text x="64.3" y="157">8</text>
<text x="64.3" y="159.6">9</text>
<text x="69.8" y="158.1">+3V3</text>
<text x="69.8" y="160.7">+3V3</text>
<text x="84.3" y="158.4">LED_0603_Green</text>
<text x="100.6" y="159.4">R9</text>
<text x="30" y="163.2">10</text>
<text x="30" y="165.8">11</text>
<text x="33.3" y="162.1">10</text>
<text x="33.3" y="164.6">11</text>
<text x="33.3" y="167.2">12</text>
<text x="37" y="165.9">SWO</text>
<text x="38.5" y="163.2">GND</text>
<text x="60.5" y="163.2">10</text>
<text x="60.5" y="165.8">11</text>
<text x="63.8" y="162.1">10</text>
<text x="63.8" y="164.6">11</text>
<text x="63.8" y="167.2">12</text>
<text x="66.5" y="165.9">PPS</text>
<text x="69" y="163.2">GND</text>
<text x="83.6" y="163.3">GPIO</text>
<text x="89.4" y="167.3">LED4</text>
<text x="30" y="168.3">12</text>
<text x="30" y="170.8">13</text>
<text x="30" y="173.4">14</text>
<text x="33.3" y="169.7">13</text>
<text x="33.3" y="172.3">14</text>
<text x="37" y="173.5">NRST</text>
<text x="37" y="168.4">SWCLK</text>
<text x="37" y="170.9">SWDIO</text>
<text x="60.5" y="168.3">12</text>
<text x="60.5" y="170.8">13</text>
<text x="60.5" y="173.4">14</text>
<text x="63.8" y="169.7">13</text>
<text x="63.8" y="172.3">14</text>
<text x="66.5" y="168.4">VBAT</text>
<text x="67.5" y="170.9">Buzzer</text>
<text x="68.8" y="173.4">GND</text>
<text x="84.3" y="169.8">LED_0603_Green</text>
<text x="100.1" y="170.8">R10</text>
<text x="30" y="175.9">15</text>
<text x="30" y="178.5">16</text>
<text x="33.3" y="174.8">15</text>
<text x="33.3" y="177.3">16</text>
<text x="37" y="176">GPIO</text>
<text x="37" y="178.6">GPIO</text>
<text x="60.5" y="175.9">15</text>
<text x="60.5" y="178.5">16</text>
<text x="63.8" y="174.8">15</text>
<text x="63.8" y="177.3">16</text>
<text x="83.6" y="174.7">GPIO</text>
<text x="10.3" y="185.7">D</text>
<text x="21.6" y="184.3">KH-1_27PH180-1X16P-L7_2</text>
<text x="41.2" y="181.8">H9</text>
<text x="51.8" y="184">KH-1_27PH180-1X16P-L7_2</text>
<text x="70.5" y="181.5">H10</text>
<text x="105.9" y="182.3">GND</text>
<text x="285.3" y="185.7">D</text>
<text x="35" y="199.7">1</text>
<text x="85" y="199.7">2</text>
<text x="135" y="199.7">3</text>
<text x="185" y="199.7">4</text>
<text x="235" y="199.7">5</text>
<text x="285" y="199.7">6</text>
</g>
<g font-size="1.4">
<text x="103.7" y="84.8" transform="rotate(-90 103.7 84.8)">VCC</text>
<text x="103.7" y="106.4" transform="rotate(-90 103.7 106.4)">GND</text>
</g>
<g font-size="1.1">
<text x="102.6" y="28.4">4.7kΩ</text>
<text x="29.7" y="40.2">Raw</text>
<text x="72.9" y="40.2">Safe</text>
<text x="116.7" y="40.2">Buck</text>
<text x="215.3" y="40.2">LDO</text>
<text x="266.6" y="41.1">220Ω</text>
<text x="101.5" y="46.1">220Ω</text>
<text x="163" y="45.8" transform="rotate(-90 163 45.8)">47kΩ</text>
<text x="172.7" y="47.4">10uF</text>
<text x="180.3" y="47.4">10uF</text>
<text x="191.8" y="47.4">10uF</text>
<text x="214.6" y="47.4">10uF</text>
<text x="172.7" y="49.9">25V</text>
<text x="180.3" y="49.9">25V</text>
<text x="192.3" y="49.9">25V</text>
<text x="214.6" y="49.9">25V</text>
<text x="110" y="56.3">10uF</text>
<text x="110" y="58.8">25V</text>
<text x="115.8" y="56.3">2.2nF</text>
<text x="115.8" y="58.8">50V</text>
<text x="163" y="56" transform="rotate(-90 163 56)">10kΩ</text>
<text x="72.9" y="79.5">Servo</text>
<text x="199.3" y="83.3">Buck</text>
<text x="73.1" y="84.2">100nF</text>
<text x="74.2" y="86.8">16V</text>
<text x="88.4" y="84.2">10uF</text>
<text x="88.4" y="86.8">25V</text>
<text x="118" y="88">220Ω</text>
<text x="132.8" y="88.6">1</text>
<text x="208.7" y="88.7" transform="rotate(-90 208.7 88.7)">1kΩ</text>
<text x="86.8" y="92.2" transform="rotate(-90 86.8 92.2)">1Ω</text>
<text x="118" y="90.6">220Ω</text>
<text x="118" y="95.7">220Ω</text>
<text x="118" y="93.1">220Ω</text>
<text x="132.8" y="93.6">3</text>
<text x="132.8" y="91.1">2</text>
<text x="218.9" y="91">Buzzer</text>
<text x="118" y="98.2">220Ω</text>
<text x="118" y="100.7">220Ω</text>
<text x="132.8" y="101.3">6</text>
<text x="132.8" y="98.7">5</text>
<text x="132.8" y="96.2">4</text>
<text x="183.1" y="96.9">1kΩ</text>
<text x="188.4" y="101.7" transform="rotate(-90 188.4 101.7)">10kΩ</text>
<text x="222.2" y="98.2">100nF</text>
<text x="222.2" y="100.7">16V</text>
<text x="229.9" y="110.9">10uF</text>
<text x="230.4" y="113.4">25V</text>
<text x="236.9" y="110.9">100nF</text>
<text x="238" y="113.4">16V</text>
<text x="254.5" y="112.7">1</text>
<text x="254.5" y="115.2">1</text>
<text x="109.8" y="125.3">Safe</text>
<text x="79.2" y="136.8">Sense</text>
<text x="105.8" y="133.8" transform="rotate(-90 105.8 133.8)">180kΩ</text>
<text x="41.4" y="143.2">2</text>
<text x="41.4" y="140.6">1</text>
<text x="88.9" y="140.1">100nF</text>
<text x="88.9" y="142.7">16V</text>
<text x="105.8" y="141.4" transform="rotate(-90 105.8 141.4)">100kΩ</text>
<text x="41.4" y="145.7">3</text>
<text x="41.4" y="148.2">4</text>
<text x="41.4" y="150.8">5</text>
<text x="41.4" y="153.3">6</text>
<text x="68.7" y="150.8">1</text>
<text x="69.3" y="153.3">1</text>
<text x="88.1" y="163.5">1</text>
<text x="100.2" y="163">220Ω</text>
<text x="70.9" y="168.6">Sense</text>
<text x="41.5" y="176.2">1</text>
<text x="41.5" y="178.7">2</text>
<text x="88.1" y="174.9">2</text>
<text x="100.2" y="174.4">220Ω</text>
</g>
<g font-size=".9">
<text x="88" y="26.6">Power Indicator</text>
<text x="43.1" y="39.3">Size traces for ~6A</text>
<text x="59.7" y="38">2A Current Rating</text>
<text x="257" y="44.3">Power Indicator</text>
<text x="70.1" y="50.2">Reverse Voltage</text>
<text x="71.4" y="51.2">Protection</text>
<text x="221.9" y="72">Buzzers:</text>
<text x="59" y="76.6">100A Interrupt Rating</text>
<text x="59.3" y="75.6">6.3A Current Rating</text>
<text x="79.1" y="76.8">Damped Bulk Capacitance (See AN88)</text>
<text x="80.4" y="77.9">Ceramic + resistor to increase ESR</text>
<text x="212.6" y="75.2">DO NOT USE MAGNETIC WITHOUT FLYBACK PLACED</text>
<text x="215" y="73">Active Buzzer - remove 1K bleed resistor</text>
<text x="215.7" y="74.1">Passive Piezo - keep 1K bleed resistor</text>
<text x="112.7" y="83.2">220 Resistors damp edges and</text>
<text x="110.5" y="84.3">prevent shorts drawing excessive current.</text>
<text x="240.8" y="105.3">RX TX can be switched at MCU config</text>
<text x="91.6" y="177.2">General purpose</text>
<text x="92.2" y="178.2">indicator LED's</text>
</g>
</svg>
